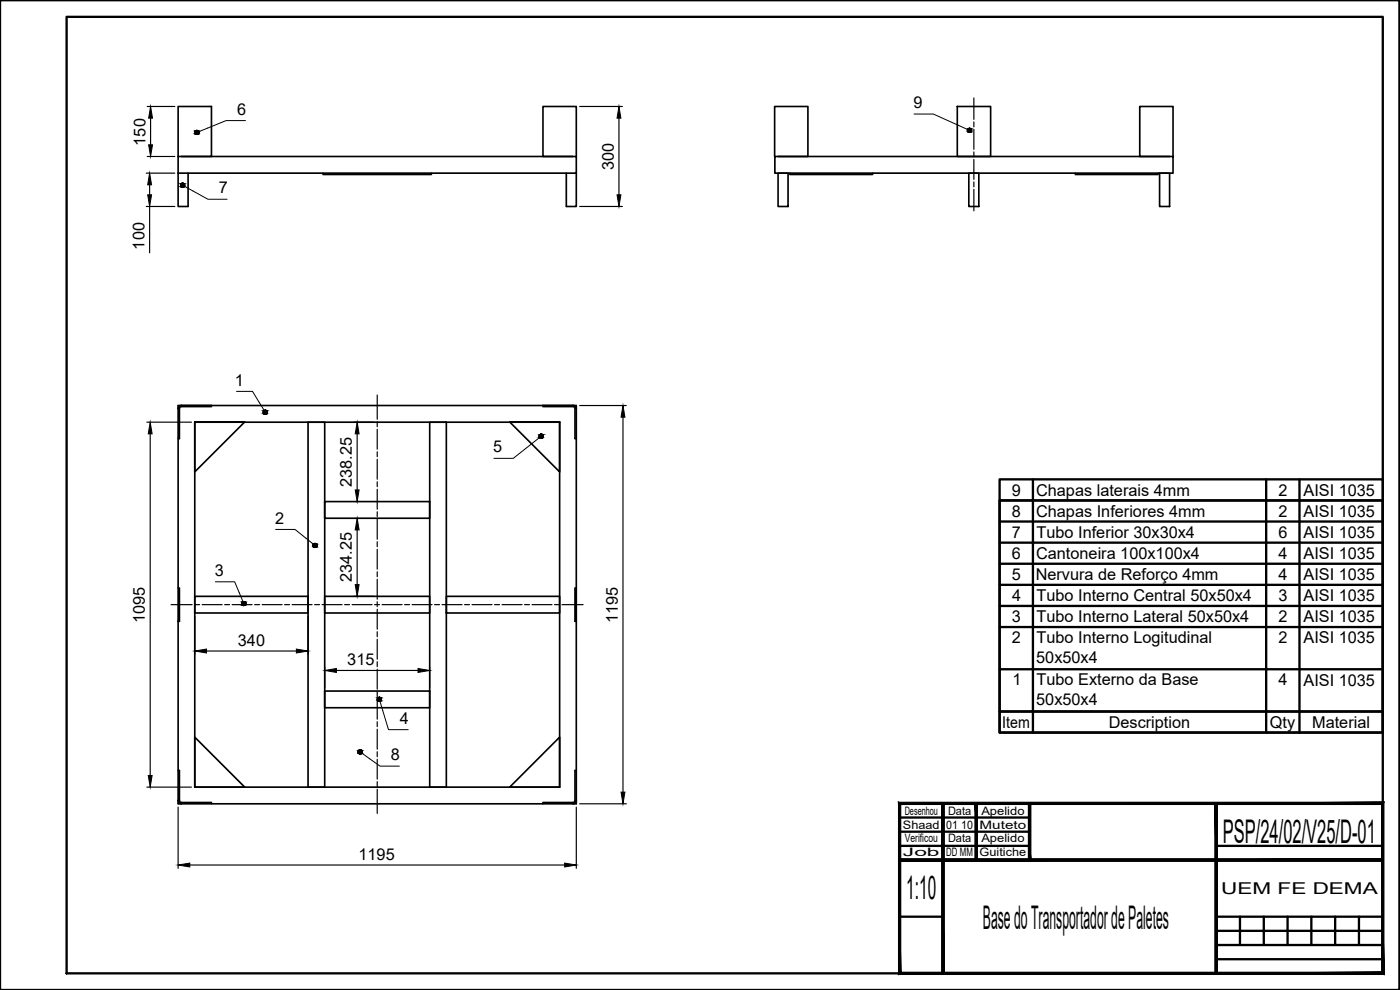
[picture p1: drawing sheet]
<svg xmlns="http://www.w3.org/2000/svg" width="420mm" height="297mm" viewBox="0 0 420 297" stroke-linecap="round" stroke-linejoin="round" font-family="sans-serif">
<!-- layer: MD_Visible -->
<g fill="none" stroke="#000" stroke-width=".5">
<path d="M287.3 31.9h10v15.1h-10zM53.5 47h119.5v5h-119.5M53.5 52v10h3v-10M53.5 47v-15.1h10v15.1h-9M53.5 47v5M97 52v.4h32.5v-.4M170 52v10h3v-10M172 47h-9v-15.1h10v15.1M232.5 47h119.5v5h-119.5zM232.5 47v-15.1h10v15.1h-9M233.5 52h3v10h-3zM237 52v.4h24.9v-.4"/>
<path d="M290.8 52h3v10h-3zM322.7 52v.4h24.8v-.4M348 52h3v10h-3zM351 47h-8.9v-15.1h9.9v15.1M53.5 131.6v44.8M54.1 121.7h-.6v.9M54.4 122h9.1v-.4h-9a1 1 0 0 0-1 1M54.4 122l-.5 .5-.1 9.1h-.3v-9M58.5 126.7h109.5v109.5h-109.5zM58.5 126.6h14.9l-14.9 15zM63.5 121.7h99.5M92.5 126.7h5v109.5h-5z"/>
<path d="M129 126.7h5v109.5h-5zM153 126.6h15v15zM163 121.6h9a.97 .97 0 0 1 1 1v9h-.4l-.1-9.4-.4-.2h-9.1zM172.3 121.7h.7v.9M173 131.6v44.8M97.5 150.5h31.5v5h-31.5zM53.5 176.4h.3v10h-.3zM58.5 178.9h34v5h-34zM97.5 178.9h31.5v5h-31.5zM134 178.9h34v5h-34zM172.6 176.4h.4v10h-.4zM53.5 186.4v44.8"/>
<path d="M173 186.4v44.8M97.5 207.3h31.5v5.1h-31.5zM58.5 221.2l14.9 15h-14.9zM153 236.2l15-15v15zM53.5 240.2a1 1 0 0 0 1 1M53.5 240.2v-9h.3l.1 9.1 .5 .5M53.5 240.2v1h1M54.4 240.8h9.1v.4h-9M63.5 241.2h99.5M173 240.2v-9h-.4v9.1l-.3 .4-9.3 .1v.4h9M173 240.2v1h-1M173 240.2a1 1 0 0 1-1 1"/>
</g>
<!-- layer: contornos visiveis -->
<g fill="none" stroke="#000" stroke-width=".7">
<path d="M0 .1h420v296.9h-420zM20 5.1h395v286.9h-395zM300 143.8h115v76h-115zM300 150.2h115v69.6h-115zM300 156.5h115M300 150.2h115M310 143.8v76M380 143.8v76M390 143.8v76M300 175.5h115M300 169.1h115M300 162.8h115"/>
<path d="M300 188.1h115M300 181.8h115M300 200.8h115M300 213.5h115M270 241h145v51h-145zM270 245.3h39M270 249.5h39M270 253.8h39M270 258h145M283 241v51M293 241v17M309 241v17"/>
<path d="M365 241v51M365 253.8h50M270 275h13M365 275h50M365 279.3h50M372.1 275v8.5M379.3 275v8.5M386.4 275v8.5M393.6 275v8.5M400.7 275v8.5M407.8 275v8.5M365 283.5h50"/>
<path d="M365 287.8h50"/>
</g>
<g fill="#000" stroke="#000" stroke-width=".3">
<path d="M270 257.7v.7l145-.7zM270 258.4l145-.7v.7z"/>
<path d="M282.6 241l.7 51v-51zM282.6 241l.7 51h-.7z"/>
<path d="M292.6 241v17h.7zM292.6 241h.7v17z"/>
<path d="M292.6 241l.7 17v-17zM292.6 241l.7 17h-.7z"/>
<path d="M308.6 241v17h.7zM308.6 241h.7v17z"/>
<path d="M308.6 241l.7 17v-17zM308.6 241l.7 17h-.7z"/>
<path d="M364.6 241l.7 51v-51zM364.6 241l.7 51h-.7z"/>
<path d="M270 258.4h145v-.7zM270 257.7h145l-145 .7z"/>
<path d="M270.3 291.7l-.7 .7 145-.7zM269.6 292.4l145-.7 .7 .7zM414.6 241.4v50.3l.7 .7zM414.6 241.4l.7-.7v51.7zM270.3 241.4h144.3l.7-.7zM269.6 240.7h145.7l-145 .7zM269.6 240.7l.7 51v-50.3zM269.6 240.7l.7 51-.7 .7z"/>
<path d="M282.6 241v51h.7zM282.6 241h.7v51z"/>
<path d="M364.6 241v51h.7zM364.6 241h.7v51z"/>
</g>
<!-- layer: cotagem -->
<g fill="none" stroke="#000" stroke-width=".35">
<path d="M44.2 31.9h8.3M45.2 35.5v8M174 31.9h12.8M185.8 35.5v22.9M43.9 52h8.6M44.2 47h8.3M44.9 55.5v2.9M43.9 62h8.6M44.9 62v13.8M174 62h12.8M44.1 126.7h13.4M45.1 130.2v102.5"/>
<path d="M106.2 126.7h6M107.2 130.2v16.8M174 121.7h14M187 125.2v112.5M107.2 159v16.4M106.2 178.9h6M58.5 184.9v11.4M62 195.3h27M92.5 184.9v11.4M97.5 200.2v6.1M101 201.2h24.5M129 200.2v6.1"/>
<path d="M44.1 236.2h13.4M53.5 242.2v18.3M57 259.5h112.5M173 242.2v18.3M174 241.2h14"/>
</g>
<g fill="#000" stroke="#000" stroke-width=".3">
<path d="M45.2 31.9l.6 3.6h-1.2zM185.8 31.9l.5 3.6h-1.1zM44.9 52l.6 3.5h-1.2zM44.3 58.4h1.2l-.6 3.6zM44.6 43.5h1.2l-.6 3.5zM185.2 58.4h1.1l-.5 3.6zM45.1 126.7l.6 3.5h-1.2zM107.2 126.7l.6 3.5h-1.2zM187 121.7l.5 3.5h-1.1zM106.6 147h1.2l-.6 3.5zM107.2 155.5l.6 3.5h-1.2zM106.6 175.4h1.2l-.6 3.5z"/>
<path d="M58.5 195.3l3.5-.5v1.1zM89 194.8l3.5 .5-3.5 .6zM97.5 201.2l3.5-.6v1.2zM125.5 200.6l3.5 .6-3.5 .6zM44.5 232.7h1.2l-.6 3.5zM186.4 237.7h1.1l-.5 3.5zM53.5 259.5l3.5-.5v1.1zM169.5 259l3.5 .5-3.5 .6z"/>
</g>
<!-- layer: AM_5 -->
<path d="M73.7 36.2h-5.8l-8.2 3.3M274.3 34.2h5.8l10.3 4.7M55.3 55.9l7.1 3.9h5.8M71 117.4h4.8l3.5 5.8M161.9 131.3l-7.9 6.2h-5.8M82.7 158.9h5.8l5.6 4.4M64.6 174.6h5.8l2.5 5.9M114 210.4l2.6 8.5h5.9M108.6 226l5.4 3.9h5.8" fill="none" stroke="#000" stroke-width=".3"/>
<g fill="#000" stroke="#000" stroke-width=".3">
<path d="M59 39.1h.2zM290.8 39.7h.3zM290.9 38.5h.1zM54.7 56.2h.2zM54.7 55h.2zM58.9 40.4h.3zM79.5 124.3h.3zM79.5 123.1h.2zM162.3 131.5h.3zM162.3 130.3h.2zM94.4 164.3h.3zM94.5 163h.1z"/>
<path d="M73 181.7h.3zM73.1 180.5h.1zM113.7 210.4h.3zM113.8 209.2h.1zM108 226.2h.2zM108 225h.2z"/>
<path d="M59 39.1h.2zM58.9 39.1h.3z"/>
<path d="M58.9 39.1l.4 .1zM58.9 39.2h.4z"/>
<path d="M58.9 39.2h.5zM58.8 39.2h.6z"/>
<path d="M58.8 39.2h.6zM58.8 39.2h.6z"/>
<path d="M58.8 39.2h.6zM58.7 39.2h.7z"/>
<path d="M58.7 39.2l.8 .1zM58.7 39.3h.8z"/>
<path d="M58.7 39.3h.8zM58.7 39.3h.8z"/>
<path d="M58.6 39.3l1 .1zM58.6 39.3l1 .1z"/>
<path d="M58.6 39.4h1zM58.6 39.4h1z"/>
<path d="M58.6 39.4l1 .1zM58.6 39.4l1 .1z"/>
<path d="M58.5 39.5h1.2zM58.5 39.5h1.2z"/>
<path d="M58.5 39.5l1.2 .1zM58.5 39.5l1.2 .1z"/>
<path d="M58.5 40h1.2zM58.5 40h1.1z"/>
<path d="M58.5 39.6h1.2zM58.5 39.6h1.2z"/>
<path d="M58.5 39.9h1.2zM58.5 39.9l1.2 .1z"/>
<path d="M58.5 39.6l1.2 .1zM58.5 39.6l1.2 .1z"/>
<path d="M58.5 39.9h1.2zM58.5 39.9h1.2z"/>
<path d="M58.5 39.7h1.2zM58.5 39.7h1.2z"/>
<path d="M58.5 39.7l1.2 .1zM58.5 39.7l1.2 .1z"/>
<path d="M58.5 39.8h1.2zM58.5 39.8l1.2 .1z"/>
<path d="M290.8 39.7h.2zM290.9 39.7h.1z"/>
<path d="M290.9 38.5h.2zM290.8 38.5h.3z"/>
<path d="M290.8 38.5h.4zM290.8 38.5h.4z"/>
<path d="M290.8 38.5h.4zM290.7 38.5h.5z"/>
<path d="M290.8 39.7h.4zM290.8 39.7h.3z"/>
<path d="M290.7 38.5l.6 .1zM290.7 38.6h.6z"/>
<path d="M290.7 39.7h.5zM290.7 39.7h.5z"/>
<path d="M290.7 38.6h.6zM290.6 38.6h.7z"/>
<path d="M290.7 39.7h.6zM290.7 39.7h.5z"/>
<path d="M290.6 38.6h.8zM290.6 38.6h.8z"/>
<path d="M290.6 39.6h.7zM290.6 39.6l.7 .1z"/>
<path d="M290.6 38.6l.8 .1zM290.6 38.6l.8 .1z"/>
<path d="M290.6 39.6h.8zM290.6 39.6h.7z"/>
<path d="M290.5 38.7h1zM290.5 38.7h1z"/>
<path d="M290.5 39.5h.9zM290.5 39.5l.9 .1z"/>
<path d="M290.5 38.7l1 .1zM290.5 38.7l1 .1z"/>
<path d="M290.5 39.5h1zM290.5 39.5h.9z"/>
<path d="M290.4 38.8h1.1zM290.4 38.8h1.1z"/>
<path d="M290.4 39.5h1.1zM290.4 39.5h1.1z"/>
<path d="M290.4 38.8l1.1 .1zM290.4 38.8l1.1 .1z"/>
<path d="M290.4 39.4h1.1zM290.4 39.4l1.1 .1z"/>
<path d="M290.4 38.9h1.2zM290.4 38.9h1.2z"/>
<path d="M290.4 39.3h1.1zM290.4 39.3l1.1 .1z"/>
<path d="M290.4 38.9l1.2 .1zM290.4 38.9l1.2 .1z"/>
<path d="M290.4 39.3h1.2zM290.4 39.3h1.1z"/>
<path d="M290.4 39h1.2zM290.4 39h1.2z"/>
<path d="M290.4 39.2h1.2zM290.4 39.2l1.2 .1z"/>
<path d="M290.3 39l1.3 .1zM290.3 39l1.3 .1z"/>
<path d="M290.3 39.1l1.3 .1zM290.3 39.1l1.3 .1z"/>
<path d="M290.3 39.2h1.3zM290.3 39.2h1.3z"/>
<path d="M54.7 56.2h.2zM54.7 56.2h.2z"/>
<path d="M54.7 55h.2zM54.7 55h.2z"/>
<path d="M54.7 55h.3zM54.6 55h.4z"/>
<path d="M54.6 55h.5zM54.5 55h.6z"/>
<path d="M54.6 56.2h.4zM54.6 56.2h.3z"/>
<path d="M54.5 55h.6zM54.5 55h.6z"/>
<path d="M54.5 56.2h.6zM54.5 56.2h.5z"/>
<path d="M54.5 55l.7 .1zM54.4 55.1h.8z"/>
<path d="M54.5 56.1h.6zM54.5 56.1l.6 .1z"/>
<path d="M54.4 55.1h.8zM54.4 55.1h.8z"/>
<path d="M54.4 56.1h.8zM54.4 56.1h.7z"/>
<path d="M54.4 55.1l.8 .1zM54.4 55.1l.8 .1z"/>
<path d="M54.4 56.1h.8zM54.4 56.1h.8z"/>
<path d="M54.3 55.2h1zM54.3 55.2h1z"/>
<path d="M54.3 56h.9zM54.3 56l.9 .1z"/>
<path d="M54.3 55.2h1zM54.3 55.2h1z"/>
<path d="M54.3 56h1zM54.3 56h.9z"/>
<path d="M54.3 55.2l1.1 .1zM54.3 55.2l1.1 .1z"/>
<path d="M54.3 55.9h1zM54.3 55.9l1 .1z"/>
<path d="M54.2 55.3h1.2zM54.2 55.3h1.2z"/>
<path d="M54.2 55.9h1.2zM54.2 55.9h1.1z"/>
<path d="M54.2 55.3l1.2 .1zM54.2 55.3l1.2 .1z"/>
<path d="M54.2 55.8h1.2zM54.2 55.8l1.2 .1z"/>
<path d="M54.2 55.4l1.2 .1zM54.2 55.4l1.2 .1z"/>
<path d="M54.2 55.8h1.2zM54.2 55.8h1.2z"/>
<path d="M54.2 55.5h1.2zM54.2 55.5h1.2z"/>
<path d="M54.2 55.5l1.2 .1zM54.2 55.5l1.2 .1z"/>
<path d="M54.2 55.6l1.2 .1zM54.2 55.6l1.2 .1z"/>
<path d="M54.2 55.7h1.2zM54.2 55.7l1.2 .1z"/>
<path d="M54.2 55.6h1.2zM54.2 55.6h1.2z"/>
<path d="M58.9 40.4h.3zM59 40.4h.2z"/>
<path d="M58.9 40.3h.4zM58.9 40.3l.3 .1z"/>
<path d="M58.8 40.3h.6zM58.8 40.3h.5z"/>
<path d="M58.8 40.3h.6zM58.8 40.3h.6z"/>
<path d="M58.7 40.3h.7zM58.7 40.3h.7z"/>
<path d="M58.7 40.2h.8zM58.7 40.2l.7 .1z"/>
<path d="M58.6 40.2h.9zM58.6 40.2h.9z"/>
<path d="M58.6 40.1h1zM58.6 40.1l.9 .1z"/>
<path d="M58.6 40.1h1zM58.6 40.1h1z"/>
<path d="M58.5 40h1.1zM58.5 40l1.1 .1z"/>
<path d="M79.5 124.3h.2zM79.5 124.3h.2z"/>
<path d="M79.5 123.1h.3zM79.5 123.1h.3z"/>
<path d="M79.5 123.1h.3zM79.4 123.1h.4z"/>
<path d="M79.4 123.1h.5zM79.4 123.1h.5z"/>
<path d="M79.4 124.3h.4zM79.4 124.3h.4z"/>
<path d="M79.4 123.1l.5 .1zM79.3 123.2h.6z"/>
<path d="M79.4 124.3h.5zM79.4 124.3h.4z"/>
<path d="M79.3 123.2h.7zM79.3 123.2h.7z"/>
<path d="M79.3 124.2h.6zM79.3 124.2l.6 .1z"/>
<path d="M79.3 123.2h.7zM79.2 123.2h.8z"/>
<path d="M79.3 124.2h.7zM79.3 124.2h.6z"/>
<path d="M79.2 123.2l.9 .1zM79.2 123.2l.9 .1z"/>
<path d="M79.2 124.2h.8zM79.2 124.2h.8z"/>
<path d="M79.2 123.3h.9zM79.2 123.3h.9z"/>
<path d="M79.2 124.1h.9zM79.2 124.1l.8 .1z"/>
<path d="M79.1 123.3l1 .1zM79.1 123.3l1 .1z"/>
<path d="M79.1 124.1h1zM79.1 124.1h1z"/>
<path d="M79.1 123.4h1.1zM79.1 123.4h1.1z"/>
<path d="M79.1 124h1zM79.1 124l1 .1z"/>
<path d="M79.1 123.4l1.1 .1zM79.1 123.4l1.1 .1z"/>
<path d="M79.1 124h1.1zM79.1 124h1z"/>
<path d="M79 123.5h1.2zM79 123.5h1.2z"/>
<path d="M79 123.9h1.2zM79 123.9l1.2 .1z"/>
<path d="M79 123.5l1.2 .1zM79 123.5l1.2 .1z"/>
<path d="M79 123.9h1.2zM79 123.9h1.2z"/>
<path d="M79 123.6h1.2zM79 123.6h1.2z"/>
<path d="M79 123.6l1.3 .1zM79 123.6l1.3 .1z"/>
<path d="M79 123.8h1.2zM79 123.8h1.2z"/>
<path d="M79 123.8h1.2zM79 123.8l1.2 .1z"/>
<path d="M79 123.7h1.3zM79 123.7l1.2 .1z"/>
<path d="M162.3 131.5h.2zM162.3 131.5h.2z"/>
<path d="M162.3 130.3h.3zM162.3 130.3h.3z"/>
<path d="M162.3 130.3h.3zM162.2 130.3h.4z"/>
<path d="M162.2 130.3h.5zM162.2 130.3h.5z"/>
<path d="M162.2 131.5h.4zM162.2 131.5h.4z"/>
<path d="M162.2 130.3h.5zM162.1 130.3h.6z"/>
<path d="M162.2 131.5h.5zM162.2 131.5h.4z"/>
<path d="M162.1 130.3l.7 .1zM162.1 130.4h.7z"/>
<path d="M162.1 131.4h.6zM162.1 131.4l.6 .1z"/>
<path d="M162.1 130.4h.7zM162 130.4h.8z"/>
<path d="M162.1 131.4h.7zM162.1 131.4h.6z"/>
<path d="M162 130.4h.9zM162 130.4h.9z"/>
<path d="M162 131.4h.8zM162 131.4h.8z"/>
<path d="M162 130.4l.9 .1zM162 130.4l.9 .1z"/>
<path d="M162 131.3h.9zM162 131.3l.8 .1z"/>
<path d="M161.9 130.5h1.1zM161.9 130.5h1.1z"/>
<path d="M161.9 131.3h1zM161.9 131.3h1z"/>
<path d="M161.9 130.5l1.1 .1zM161.9 130.5l1.1 .1z"/>
<path d="M161.9 131.2h1.1zM161.9 131.2l1 .1z"/>
<path d="M161.9 130.6h1.1zM161.9 130.6h1.1z"/>
<path d="M161.9 131.2h1.1zM161.9 131.2h1.1z"/>
<path d="M161.9 130.6l1.1 .1zM161.9 130.6l1.1 .1z"/>
<path d="M161.9 131.1h1.1zM161.9 131.1l1.1 .1z"/>
<path d="M161.8 130.7l1.2 .1zM161.8 130.7l1.2 .1z"/>
<path d="M161.8 131.1h1.2zM161.8 131.1h1.2z"/>
<path d="M161.8 130.8h1.2zM161.8 130.8h1.2z"/>
<path d="M161.8 130.8l1.3 .1zM161.8 130.8l1.3 .1z"/>
<path d="M161.8 130.9l1.2 .1zM161.8 130.9l1.2 .1z"/>
<path d="M161.8 131h1.2zM161.8 131l1.2 .1z"/>
<path d="M161.8 130.9h1.3zM161.8 130.9h1.2z"/>
<path d="M94.4 164.3h.2zM94.5 164.3h.1z"/>
<path d="M94.5 163l.2 .1zM94.4 163.1h.3z"/>
<path d="M94.4 163.1h.3zM94.3 163.1h.4z"/>
<path d="M94.3 163.1h.5zM94.3 163.1h.5z"/>
<path d="M94.3 164.3h.4zM94.3 164.3h.4z"/>
<path d="M94.3 163.1h.5zM94.2 163.1h.6z"/>
<path d="M94.3 164.2h.5zM94.3 164.2l.4 .1z"/>
<path d="M94.2 163.1l.7 .1zM94.2 163.2h.7z"/>
<path d="M94.2 164.2h.6zM94.2 164.2h.6z"/>
<path d="M94.2 163.2h.7zM94.1 163.2h.8z"/>
<path d="M94.2 164.2h.7zM94.2 164.2h.6z"/>
<path d="M94.1 163.2h.9zM94.1 163.2h.9z"/>
<path d="M94.1 164.1h.8zM94.1 164.1l.8 .1z"/>
<path d="M94.1 163.2l.9 .1zM94.1 163.2l.9 .1z"/>
<path d="M94.1 164.1h.9zM94.1 164.1h.8z"/>
<path d="M94.1 163.3h1zM94.1 163.3h1z"/>
<path d="M94.1 164h.9zM94.1 164l.9 .1z"/>
<path d="M94 163.3l1.1 .1zM94 163.3l1.1 .1z"/>
<path d="M94 164h1.1zM94 164h1z"/>
<path d="M94 163.4h1.1zM94 163.4h1.1z"/>
<path d="M94 164h1.1zM94 164h1.1z"/>
<path d="M94 163.4l1.1 .1zM94 163.4l1.1 .1z"/>
<path d="M94 163.9h1.1zM94 163.9l1.1 .1z"/>
<path d="M93.9 163.5l1.3 .1zM93.9 163.5l1.3 .1z"/>
<path d="M93.9 163.8h1.2zM93.9 163.8l1.2 .1z"/>
<path d="M93.9 163.6h1.3zM93.9 163.6h1.3z"/>
<path d="M93.9 163.8h1.3zM93.9 163.8h1.2z"/>
<path d="M93.9 163.6l1.3 .1zM93.9 163.6l1.3 .1z"/>
<path d="M93.9 163.7h1.3zM93.9 163.7h1.3z"/>
<path d="M93.9 163.7h1.3zM93.9 163.7l1.3 .1z"/>
<path d="M73 181.7h.2zM73.1 181.7h.1z"/>
<path d="M73.1 180.5h.2zM73 180.5h.3z"/>
<path d="M73 180.5h.4zM73 180.5h.4z"/>
<path d="M73 180.5h.4zM72.9 180.5h.5z"/>
<path d="M73 181.7h.4zM73 181.7h.3z"/>
<path d="M72.9 180.5h.6zM72.8 180.5h.7z"/>
<path d="M72.9 181.6h.5zM72.9 181.6l.5 .1z"/>
<path d="M72.8 180.5l.7 .1zM72.8 180.6h.7z"/>
<path d="M72.8 181.6h.7zM72.8 181.6h.6z"/>
<path d="M72.8 180.6h.8zM72.8 180.6h.8z"/>
<path d="M72.8 181.6h.7zM72.8 181.6h.7z"/>
<path d="M72.7 180.6l.9 .1zM72.7 180.6l.9 .1z"/>
<path d="M72.7 181.6h.9zM72.7 181.6h.8z"/>
<path d="M72.7 180.7h.9zM72.7 180.7h.9z"/>
<path d="M72.7 181.5h.9zM72.7 181.5l.9 .1z"/>
<path d="M72.7 180.7h1zM72.7 180.7h1z"/>
<path d="M72.7 181.5h.9zM72.7 181.5h.9z"/>
<path d="M72.6 180.7l1.1 .1zM72.6 180.7l1.1 .1z"/>
<path d="M72.6 181.4h1.1zM72.6 181.4l1 .1z"/>
<path d="M72.6 180.8h1.1zM72.6 180.8h1.1z"/>
<path d="M72.6 181.4h1.1zM72.6 181.4h1.1z"/>
<path d="M72.6 180.8l1.2 .1zM72.6 180.8l1.2 .1z"/>
<path d="M72.6 181.3h1.1zM72.6 181.3l1.1 .1z"/>
<path d="M72.6 180.9l1.2 .1zM72.6 180.9l1.2 .1z"/>
<path d="M72.6 181.3h1.2zM72.6 181.3h1.1z"/>
<path d="M72.5 181h1.3zM72.5 181h1.3z"/>
<path d="M72.5 181.2h1.3zM72.5 181.2l1.3 .1z"/>
<path d="M72.5 181l1.3 .1zM72.5 181l1.3 .1z"/>
<path d="M72.5 181.1h1.3zM72.5 181.1h1.3z"/>
<path d="M72.5 181.1h1.3zM72.5 181.1l1.3 .1z"/>
<path d="M113.7 210.4h.2zM113.8 210.4h.1z"/>
<path d="M113.8 209.2h.2zM113.7 209.2h.3z"/>
<path d="M113.7 209.2h.4zM113.7 209.2h.4z"/>
<path d="M113.7 209.2l.4 .1zM113.6 209.3h.5z"/>
<path d="M113.7 210.4h.4zM113.7 210.4h.3z"/>
<path d="M113.6 209.3h.6zM113.5 209.3h.7z"/>
<path d="M113.6 210.4h.5zM113.6 210.4h.5z"/>
<path d="M113.5 209.3h.7zM113.5 209.3h.7z"/>
<path d="M113.5 210.4h.7zM113.5 210.4h.6z"/>
<path d="M113.5 209.3l.8 .1zM113.5 209.4h.8z"/>
<path d="M113.5 210.3h.7zM113.5 210.3l.7 .1z"/>
<path d="M113.5 209.4h.8zM113.5 209.4h.8z"/>
<path d="M113.5 210.3h.8zM113.5 210.3h.7z"/>
<path d="M113.4 209.4h.9zM113.4 209.4h.9z"/>
<path d="M113.4 210.3h.9zM113.4 210.3h.9z"/>
<path d="M113.4 209.4l1 .1zM113.4 209.4l1 .1z"/>
<path d="M113.4 210.2h.9zM113.4 210.2l.9 .1z"/>
<path d="M113.3 209.5h1.1zM113.3 209.5h1.1z"/>
<path d="M113.3 210.2h1.1zM113.3 210.2h1z"/>
<path d="M113.3 209.5l1.1 .1zM113.3 209.5l1.1 .1z"/>
<path d="M113.3 210.1h1.1zM113.3 210.1l1.1 .1z"/>
<path d="M113.3 209.6l1.2 .1zM113.3 209.6l1.2 .1z"/>
<path d="M113.3 210.1h1.1zM113.3 210.1h1.1z"/>
<path d="M113.3 209.7h1.2zM113.3 209.7h1.2z"/>
<path d="M113.3 210h1.2zM113.3 210l1.1 .1z"/>
<path d="M113.3 209.7l1.2 .1zM113.3 209.7l1.2 .1z"/>
<path d="M113.3 209.9h1.2zM113.3 209.9l1.2 .1z"/>
<path d="M113.2 209.8h1.3zM113.2 209.8h1.3z"/>
<path d="M113.2 209.8l1.3 .1zM113.2 209.8l1.3 .1z"/>
<path d="M113.2 209.9h1.3zM113.2 209.9h1.3z"/>
<path d="M108 226.2h.2zM108 226.2h.2z"/>
<path d="M108 225h.2zM108 225h.2z"/>
<path d="M108 225h.3zM107.9 225h.4z"/>
<path d="M107.9 225h.5zM107.8 225h.6z"/>
<path d="M107.9 226.2h.4zM107.9 226.2h.3z"/>
<path d="M107.8 225l.6 .1zM107.8 225.1h.6z"/>
<path d="M107.8 226.2h.6zM107.8 226.2h.5z"/>
<path d="M107.8 225.1h.7zM107.7 225.1h.8z"/>
<path d="M107.8 226.2h.6zM107.8 226.2h.6z"/>
<path d="M107.7 225.1h.8zM107.7 225.1h.8z"/>
<path d="M107.7 226.1h.8zM107.7 226.1l.7 .1z"/>
<path d="M107.7 225.1l.8 .1zM107.7 225.1l.8 .1z"/>
<path d="M107.7 226.1h.8zM107.7 226.1h.8z"/>
<path d="M107.6 225.2h1zM107.6 225.2h1z"/>
<path d="M107.6 226h.9zM107.6 226l.9 .1z"/>
<path d="M107.6 225.2l1 .1zM107.6 225.2l1 .1z"/>
<path d="M107.6 226h1zM107.6 226h.9z"/>
<path d="M107.6 225.3h1zM107.6 225.3h1z"/>
<path d="M107.6 226h1zM107.6 226h1z"/>
<path d="M107.5 225.3l1.2 .1zM107.5 225.3l1.2 .1z"/>
<path d="M107.5 225.9h1.1zM107.5 225.9l1.1 .1z"/>
<path d="M107.5 225.4h1.2zM107.5 225.4h1.2z"/>
<path d="M107.5 225.8h1.2zM107.5 225.8l1.1 .1z"/>
<path d="M107.5 225.4l1.2 .1zM107.5 225.4l1.2 .1z"/>
<path d="M107.5 225.8h1.2zM107.5 225.8h1.2z"/>
<path d="M107.5 225.5h1.2zM107.5 225.5h1.2z"/>
<path d="M107.5 225.7h1.2zM107.5 225.7l1.2 .1z"/>
<path d="M107.5 225.5l1.2 .1zM107.5 225.5l1.2 .1z"/>
<path d="M107.5 225.6l1.2 .1zM107.5 225.6l1.2 .1z"/>
<path d="M107.5 225.7h1.2zM107.5 225.7h1.2z"/>
</g>
<!-- layer: linha de eixo -->
<g fill="none" stroke="#000" stroke-width=".35">
<path d="M292.3 29.4v6.4M292.3 36.6v1.5M292.3 38.8v6M292.3 45.6v1.5M292.3 47.8v6M292.3 54.6v1.5M292.3 56.8v6.5M113.2 118.5v7.3M113.2 126.5v1.5M113.2 128.8v6M113.2 135.5v1.5M113.2 137.8v6"/>
<path d="M113.2 144.5v1.5M113.2 146.8v6M113.2 153.5v1.5M113.2 155.8v6M113.2 162.5v1.5M113.2 164.8v6M113.2 171.5v1.5M113.2 173.8v6M51.3 181.4h6.4M58.4 181.4h1.5M60.7 181.4h6M67.4 181.4h1.5"/>
<path d="M69.7 181.4h6M76.4 181.4h1.5M78.7 181.4h6M85.4 181.4h1.5M87.7 181.4h6M94.4 181.4h1.5M96.7 181.4h6M103.4 181.4h1.5M105.7 181.4h6M112.4 181.4h1.5M113.2 180.5v1.5M113.2 182.8v6"/>
<path d="M113.2 189.5v1.5M113.2 191.8v6M113.2 198.5v1.5M114.7 181.4h6M121.4 181.4h1.5M123.7 181.4h6M130.4 181.4h1.5M132.7 181.4h6M139.4 181.4h1.5M141.7 181.4h6M148.4 181.4h1.5M150.7 181.4h6"/>
<path d="M157.4 181.4h1.5M159.7 181.4h6M166.4 181.4h1.5M168.7 181.4h6.3M113.2 200.8v6M113.2 207.5v1.5M113.2 209.8v6M113.2 216.5v1.5M113.2 218.8v6M113.2 225.5v1.5M113.2 227.8v6M113.2 234.5v1.5"/>
<path d="M113.2 236.8v7.3"/>
</g>
<g font-size="9.8">
<text x="367" y="252.8">PSP/24/02/V25/D-01</text>
<text x="272" y="269.8">1:10</text>
<text x="295" y="278.8">Base do Transportador de Paletes</text>
</g>
<g font-size="4.9">
<text x="71.2" y="34.4">6</text>
<text x="274.1" y="32.4">9</text>
<text x="43.6" y="43.7" transform="rotate(-90 43.6 43.7)">150</text>
<text x="184.2" y="51" transform="rotate(-90 184.2 51)">300</text>
<text x="65.7" y="58">7</text>
<text x="43.3" y="74.9" transform="rotate(-90 43.3 74.9)">100</text>
<text x="70.5" y="115.7">1</text>
<text x="148" y="135.7">5</text>
<text x="105.6" y="146" transform="rotate(-90 105.6 146)">238.25</text>
<text x="303.6" y="148.7">9</text>
<text x="310.9" y="148.7">Chapas laterais 4mm</text>
<text x="383.7" y="148.7">2</text>
<text x="391.2" y="148.7">AISI 1035</text>
<text x="303.6" y="155">8</text>
<text x="310.9" y="155.1">Chapas Inferiores 4mm</text>
<text x="383.7" y="155">2</text>
<text x="391.2" y="155.1">AISI 1035</text>
<text x="82.6" y="157.1">2</text>
<text x="303.6" y="161.3">7</text>
<text x="311.1" y="161.4">Tubo Inferior 30x30x4</text>
<text x="383.7" y="161.3">6</text>
<text x="391.2" y="161.4">AISI 1035</text>
<text x="303.7" y="167.7">6</text>
<text x="310.9" y="167.7">Cantoneira 100x100x4</text>
<text x="383.7" y="167.7">4</text>
<text x="391.2" y="167.7">AISI 1035</text>
<text x="64.4" y="172.8">3</text>
<text x="303.6" y="174">5</text>
<text x="383.7" y="174">4</text>
<text x="105.6" y="174.7" transform="rotate(-90 105.6 174.7)">234.25</text>
<text x="310.8" y="174.1">Nervura de Reforço 4mm</text>
<text x="391.2" y="174.1">AISI 1035</text>
<text x="303.7" y="180.3">4</text>
<text x="311.1" y="180.4">Tubo Interno Central 50x50x4</text>
<text x="383.6" y="180.3">3</text>
<text x="391.2" y="180.4">AISI 1035</text>
<text x="43.5" y="187" transform="rotate(-90 43.5 187)">1095</text>
<text x="185.4" y="187" transform="rotate(-90 185.4 187)">1195</text>
<text x="303.6" y="186.7">3</text>
<text x="311.1" y="186.7">Tubo Interno Lateral 50x50x4</text>
<text x="383.7" y="186.7">2</text>
<text x="391.2" y="186.7">AISI 1035</text>
<text x="71.4" y="193.8">340</text>
<text x="303.7" y="193">2</text>
<text x="311.1" y="193">Tubo Interno Logitudinal</text>
<text x="383.7" y="193">2</text>
<text x="391.2" y="193">AISI 1035</text>
<text x="104.2" y="199.6">315</text>
<text x="311" y="198.8">50x50x4</text>
<text x="303.8" y="205.7">1</text>
<text x="311.1" y="205.7">Tubo Externo da Base</text>
<text x="383.7" y="205.7">4</text>
<text x="391.2" y="205.7">AISI 1035</text>
<text x="311" y="211.5">50x50x4</text>
<text x="120" y="217.2">4</text>
<text x="300.8" y="218.3">Item</text>
<text x="332.8" y="218.3">Description</text>
<text x="381.1" y="218.4">Qty</text>
<text x="393.8" y="218.3">Material</text>
<text x="117.3" y="228.1">8</text>
<text x="107.6" y="258">1195</text>
<text x="366.5" y="268.1">UEM FE DEMA</text>
</g>
<g font-size="3.5">
<text x="271.5" y="244.6">Desenhou</text>
<text x="284.5" y="244.6">Data</text>
<text x="294.5" y="244.6">Apelido</text>
<text x="271" y="248.8">Shaad</text>
<text x="284" y="248.8">01 10</text>
<text x="294" y="248.8">Muteto</text>
<text x="271" y="256.8">Job</text>
<text x="271.5" y="252.6">Verificou</text>
<text x="284" y="256.8">DD MM</text>
<text x="284.5" y="252.6">Data</text>
<text x="294" y="256.8">Guitiche</text>
<text x="294.5" y="252.6">Apelido</text>
</g>
</svg>
